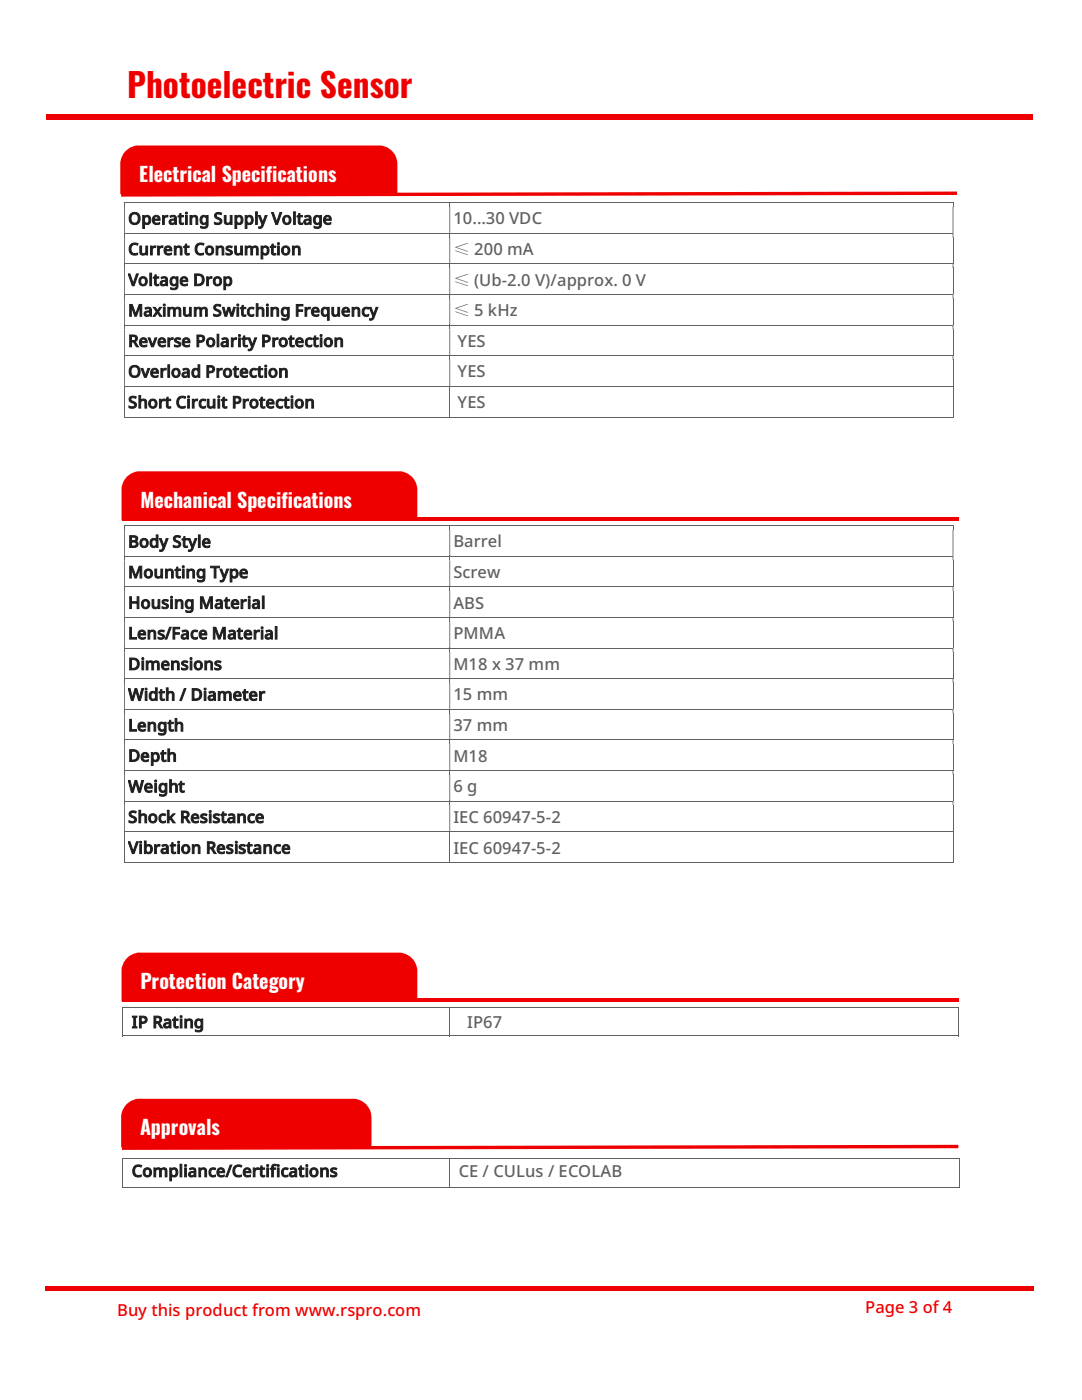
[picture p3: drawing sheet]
<svg xmlns="http://www.w3.org/2000/svg" width="216mm" height="279mm" viewBox="0 0 216 279" stroke-linecap="round" stroke-linejoin="round" font-family="sans-serif">
<g fill="#ef0000">
<path d="M9.1 22.8h196.9v1.1h-196.9z"/>
<path d="M9.1 256.7h197.2v.9h-197.2z"/>
</g>
<path d="M20.9 257.9h111.1v8.7h-111.1z" fill="#fff"/>
<path d="M24.8 40.4h.1v.9h-.1z" fill-rule="evenodd" fill="#5f625f"/>
<path d="M24.9 40.5h64.8" fill="none" stroke="#5f625f" stroke-width=".2"/>
<path d="M89.7 40.4h.1v.9h-.1z" fill-rule="evenodd" fill="#5f625f"/>
<path d="M89.8 40.5h100.3" fill="none" stroke="#5f625f" stroke-width=".2"/>
<g fill="#5f625f">
<path d="M190.1 40.4h.1v.9h-.1z" fill-rule="evenodd"/>
<path d="M24.8 41.3h.1v5.2h-.1zM89.7 41.3h.1v5.2h-.1zM190.1 41.3h.1v5.2h-.1z" fill-rule="evenodd"/>
</g>
<path d="M24.8 46.5h.1v.8h-.1z" fill="#5f625f"/>
<path d="M24.9 46.5h64.8" fill="none" stroke="#5f625f" stroke-width=".2"/>
<path d="M89.7 46.5h.1v.8h-.1z" fill="#5f625f"/>
<path d="M89.8 46.5h100.3" fill="none" stroke="#5f625f" stroke-width=".2"/>
<path d="M190.1 46.5h.1v.8h-.1zM24.8 47.3h.1v5.3h-.1zM89.7 47.3h.1v5.3h-.1z" fill-rule="evenodd" fill="#5f625f"/>
<path d="M190.2 47.3v5.3" fill="none" stroke="#5f625f" stroke-width=".2"/>
<path d="M24.8 52.6h.1v.9h-.1z" fill="#5f625f"/>
<path d="M24.9 52.7h64.8" fill="none" stroke="#5f625f" stroke-width=".2"/>
<path d="M89.7 52.6h.1v.9h-.1z" fill="#5f625f"/>
<path d="M89.8 52.7h100.3" fill="none" stroke="#5f625f" stroke-width=".2"/>
<path d="M190.1 52.6h.1v.9h-.1zM24.8 53.5h.1v5.2h-.1zM89.7 53.5h.1v5.2h-.1z" fill-rule="evenodd" fill="#5f625f"/>
<path d="M190.2 53.5v5.2" fill="none" stroke="#5f625f" stroke-width=".2"/>
<path d="M24.8 58.7h.1v.9h-.1z" fill="#5f625f"/>
<path d="M24.9 58.8h64.8" fill="none" stroke="#5f625f" stroke-width=".2"/>
<path d="M89.7 58.7h.1v.9h-.1z" fill="#5f625f"/>
<path d="M89.8 58.8h100.3" fill="none" stroke="#5f625f" stroke-width=".2"/>
<path d="M190.1 58.7h.1v.9h-.1zM24.8 59.6h.1v5.2h-.1zM89.7 59.6h.1v5.2h-.1z" fill-rule="evenodd" fill="#5f625f"/>
<path d="M190.2 59.6v5.2" fill="none" stroke="#5f625f" stroke-width=".2"/>
<path d="M24.8 64.8h.1v.9h-.1z" fill="#5f625f"/>
<path d="M24.9 64.9h64.8" fill="none" stroke="#5f625f" stroke-width=".2"/>
<path d="M89.7 64.8h.1v.9h-.1z" fill="#5f625f"/>
<path d="M89.8 64.9h100.3" fill="none" stroke="#5f625f" stroke-width=".2"/>
<path d="M190.1 64.8h.1v.9h-.1zM24.8 65.7h.1v5.2h-.1zM89.7 65.7h.1v5.2h-.1z" fill-rule="evenodd" fill="#5f625f"/>
<path d="M190.2 65.7v5.2" fill="none" stroke="#5f625f" stroke-width=".2"/>
<path d="M24.8 70.9h.1v.9h-.1z" fill="#5f625f"/>
<path d="M24.9 71h64.8" fill="none" stroke="#5f625f" stroke-width=".2"/>
<path d="M89.7 70.9h.1v.9h-.1z" fill="#5f625f"/>
<path d="M89.8 71h100.3" fill="none" stroke="#5f625f" stroke-width=".2"/>
<path d="M190.1 70.9h.1v.9h-.1zM24.8 71.8h.1v5.2h-.1zM89.7 71.8h.1v5.2h-.1z" fill-rule="evenodd" fill="#5f625f"/>
<path d="M190.2 71.8v5.2" fill="none" stroke="#5f625f" stroke-width=".2"/>
<path d="M24.8 77h.1v.9h-.1z" fill="#5f625f"/>
<path d="M24.9 77.1h64.8" fill="none" stroke="#5f625f" stroke-width=".2"/>
<path d="M89.7 77h.1v.9h-.1z" fill="#5f625f"/>
<path d="M89.8 77.1h100.3" fill="none" stroke="#5f625f" stroke-width=".2"/>
<path d="M190.1 77h.1v.9h-.1z" fill="#5f625f"/>
<path d="M24.8 77.9v5.4M89.7 77.9v5.4M190.2 77.9v5.4M24.8 83.2h64.9M89.8 83.2h100.3" fill="none" stroke="#5f625f" stroke-width=".2"/>
<path d="M190.1 83.1h.1v.2h-.1z" fill="#5f625f"/>
<path d="M24.8 104.9h.1v.8h-.1z" fill-rule="evenodd" fill="#5f625f"/>
<path d="M24.9 104.9h64.8" fill="none" stroke="#5f625f" stroke-width=".2"/>
<path d="M89.7 104.9h.1v.8h-.1z" fill-rule="evenodd" fill="#5f625f"/>
<path d="M89.8 104.9h100.3" fill="none" stroke="#5f625f" stroke-width=".2"/>
<g fill="#5f625f">
<path d="M190.1 104.9h.1v.8h-.1z" fill-rule="evenodd"/>
<path d="M24.8 105.7h.1v5.2h-.1zM89.7 105.7h.1v5.2h-.1zM190.1 105.7h.1v5.2h-.1z" fill-rule="evenodd"/>
</g>
<path d="M24.8 110.9h.1v.9h-.1z" fill="#5f625f"/>
<path d="M24.9 111h64.8" fill="none" stroke="#5f625f" stroke-width=".2"/>
<path d="M89.7 110.9h.1v.9h-.1z" fill="#5f625f"/>
<path d="M89.8 111h100.3" fill="none" stroke="#5f625f" stroke-width=".2"/>
<path d="M190.1 110.9h.1v.9h-.1zM24.8 111.8h.1v5.3h-.1zM89.7 111.8h.1v5.3h-.1z" fill-rule="evenodd" fill="#5f625f"/>
<path d="M190.2 111.8v5.3" fill="none" stroke="#5f625f" stroke-width=".2"/>
<path d="M24.8 117.1h.1v.8h-.1z" fill="#5f625f"/>
<path d="M24.9 117.1h64.8" fill="none" stroke="#5f625f" stroke-width=".2"/>
<path d="M89.7 117.1h.1v.8h-.1z" fill="#5f625f"/>
<path d="M89.8 117.1h100.3" fill="none" stroke="#5f625f" stroke-width=".2"/>
<path d="M190.1 117.1h.1v.8h-.1zM24.8 117.9h.1v5.2h-.1zM89.7 117.9h.1v5.2h-.1z" fill-rule="evenodd" fill="#5f625f"/>
<path d="M190.2 117.9v5.2" fill="none" stroke="#5f625f" stroke-width=".2"/>
<path d="M24.8 123.1h.1v.9h-.1z" fill="#5f625f"/>
<path d="M24.9 123.2h64.8" fill="none" stroke="#5f625f" stroke-width=".2"/>
<path d="M89.7 123.1h.1v.9h-.1z" fill="#5f625f"/>
<path d="M89.8 123.2h100.3" fill="none" stroke="#5f625f" stroke-width=".2"/>
<path d="M190.1 123.1h.1v.9h-.1zM24.8 124h.1v5.3h-.1zM89.7 124h.1v5.3h-.1z" fill-rule="evenodd" fill="#5f625f"/>
<path d="M190.2 124v5.3" fill="none" stroke="#5f625f" stroke-width=".2"/>
<path d="M24.8 129.3h.1v.8h-.1z" fill="#5f625f"/>
<path d="M24.9 129.3h64.8" fill="none" stroke="#5f625f" stroke-width=".2"/>
<path d="M89.7 129.3h.1v.8h-.1z" fill="#5f625f"/>
<path d="M89.8 129.3h100.3" fill="none" stroke="#5f625f" stroke-width=".2"/>
<path d="M190.1 129.3h.1v.8h-.1zM24.8 130.1h.1v5.3h-.1zM89.7 130.1h.1v5.3h-.1z" fill-rule="evenodd" fill="#5f625f"/>
<path d="M190.2 130.1v5.3" fill="none" stroke="#5f625f" stroke-width=".2"/>
<path d="M24.8 135.4h.1v.8h-.1z" fill="#5f625f"/>
<path d="M24.9 135.4h64.8" fill="none" stroke="#5f625f" stroke-width=".2"/>
<path d="M89.7 135.4h.1v.8h-.1z" fill="#5f625f"/>
<path d="M89.8 135.4h100.3" fill="none" stroke="#5f625f" stroke-width=".2"/>
<path d="M190.1 135.4h.1v.8h-.1zM24.8 136.2h.1v5.3h-.1zM89.7 136.2h.1v5.3h-.1z" fill-rule="evenodd" fill="#5f625f"/>
<path d="M190.2 136.2v5.3" fill="none" stroke="#5f625f" stroke-width=".2"/>
<path d="M24.8 141.5h.1v.9h-.1z" fill="#5f625f"/>
<path d="M24.9 141.6h64.8" fill="none" stroke="#5f625f" stroke-width=".2"/>
<path d="M89.7 141.5h.1v.9h-.1z" fill="#5f625f"/>
<path d="M89.8 141.6h100.3" fill="none" stroke="#5f625f" stroke-width=".2"/>
<path d="M190.1 141.5h.1v.9h-.1zM24.8 142.4h.1v5.2h-.1zM89.7 142.4h.1v5.2h-.1z" fill-rule="evenodd" fill="#5f625f"/>
<path d="M190.2 142.4v5.2" fill="none" stroke="#5f625f" stroke-width=".2"/>
<path d="M24.8 147.6h.1v.9h-.1z" fill="#5f625f"/>
<path d="M24.9 147.7h64.8" fill="none" stroke="#5f625f" stroke-width=".2"/>
<path d="M89.7 147.6h.1v.9h-.1z" fill="#5f625f"/>
<path d="M89.8 147.7h100.3" fill="none" stroke="#5f625f" stroke-width=".2"/>
<path d="M190.1 147.6h.1v.9h-.1zM24.8 148.5h.1v5.2h-.1zM89.7 148.5h.1v5.2h-.1z" fill-rule="evenodd" fill="#5f625f"/>
<path d="M190.2 148.5v5.2" fill="none" stroke="#5f625f" stroke-width=".2"/>
<path d="M24.8 153.7h.1v.9h-.1z" fill="#5f625f"/>
<path d="M24.9 153.8h64.8" fill="none" stroke="#5f625f" stroke-width=".2"/>
<path d="M89.7 153.7h.1v.9h-.1z" fill="#5f625f"/>
<path d="M89.8 153.8h100.3" fill="none" stroke="#5f625f" stroke-width=".2"/>
<path d="M190.1 153.7h.1v.9h-.1zM24.8 154.6h.1v5.2h-.1zM89.7 154.6h.1v5.2h-.1z" fill-rule="evenodd" fill="#5f625f"/>
<path d="M190.2 154.6v5.2" fill="none" stroke="#5f625f" stroke-width=".2"/>
<path d="M24.8 159.8h.1v.9h-.1z" fill="#5f625f"/>
<path d="M24.9 159.9h64.8" fill="none" stroke="#5f625f" stroke-width=".2"/>
<path d="M89.7 159.8h.1v.9h-.1z" fill="#5f625f"/>
<path d="M89.8 159.9h100.3" fill="none" stroke="#5f625f" stroke-width=".2"/>
<path d="M190.1 159.8h.1v.9h-.1zM24.8 160.7h.1v5.2h-.1zM89.7 160.7h.1v5.2h-.1z" fill-rule="evenodd" fill="#5f625f"/>
<path d="M190.2 160.7v5.2" fill="none" stroke="#5f625f" stroke-width=".2"/>
<path d="M24.8 165.9h.1v.9h-.1z" fill="#5f625f"/>
<path d="M24.9 166h64.8" fill="none" stroke="#5f625f" stroke-width=".2"/>
<path d="M89.7 165.9h.1v.9h-.1z" fill="#5f625f"/>
<path d="M89.8 166h100.3" fill="none" stroke="#5f625f" stroke-width=".2"/>
<path d="M190.1 165.9h.1v.9h-.1z" fill="#5f625f"/>
<path d="M24.8 172.1h64.9M24.8 166.8v5.4M89.7 166.8v5.4M89.8 172.1h100.3M190.2 166.8v5.4" fill="none" stroke="#5f625f" stroke-width=".2"/>
<path d="M190.1 172h.1v.2h-.1z" fill="#5f625f"/>
<path d="M24.4 201h166.8" fill="none" stroke="#5f625f" stroke-width=".2"/>
<path d="M191.2 200.9l.1 .1z" fill="#5f625f"/>
<path d="M24.4 206.8h65.3M24.5 201v5.8M89.7 201v5.8M89.8 206.8h101.4M191.2 201v5.8" fill="none" stroke="#5f625f" stroke-width=".2"/>
<path d="M191.2 206.7h.1v.1h-.1z" fill="#5f625f"/>
<path d="M24.4 231.3h167" fill="none" stroke="#5f625f" stroke-width=".2"/>
<path d="M191.4 231.2h.2v.2h-.2z" fill="#5f625f"/>
<path d="M24.4 236.9h65.3M24.5 231.4v5.6M89.7 231.4v5.6M89.8 236.9h101.6M191.5 231.4v5.6" fill="none" stroke="#5f625f" stroke-width=".2"/>
<path d="M191.4 236.8h.2v.2h-.2z" fill="#5f625f"/>
<g fill="#ef0000">
<path d="M25.2 30.2a3.6 3.6 0 0 1 2.5-1h47.9a3.5 3.5 0 0 1 3.5 3.6v5.8h-54.9v-5.8a3.5 3.5 0 0 1 1-2.6z" fill-rule="evenodd"/>
<path d="M25.5 95.3a3.5 3.5 0 0 1 2.5-1.1h51.5a3.6 3.6 0 0 1 3.6 3.6v5.8h-58.7v-5.8a3.5 3.5 0 0 1 1.1-2.5z" fill-rule="evenodd"/>
<path d="M25.4 220.5a3.6 3.6 0 0 1 2.5-1h42.5a3.6 3.6 0 0 1 3.6 3.5v5.8h-49.7v-5.8a3.5 3.5 0 0 1 1.1-2.5z" fill-rule="evenodd"/>
<path d="M25.5 191.3a3.5 3.5 0 0 1 2.5-1h51.5a3.6 3.6 0 0 1 3.6 3.5v5.9h-58.7v-5.9a3.6 3.6 0 0 1 1.1-2.5z" fill-rule="evenodd"/>
</g>
<g fill="#ef0000">
<path d="M24.2 38.6l166.8-.4v.7l-166.8 .3z"/>
<path d="M24.4 103.3h166.9v.6h-166.9z"/>
<path d="M24.3 228.8l166.9-.3v.7l-166.9 .3z"/>
<path d="M24.4 199.3h166.9v.7h-166.9z"/>
<path d="M25.1 30.1a3.9 3.9 0 0 1 2.6-1.1h47.9a3.7 3.7 0 0 1 3.7 3.8v5.9h-55.3v-5.9a3.7 3.7 0 0 1 1.1-2.7zM25.3 30.4l-.7 1-.3 1v6.2l-.1-.2h54.9l-.1 .2v-6.2l-.2-.6-.2-.7-.6-.7-.8-.6-.9-.4-48.6-.1a3.7 3.7 0 0 0-2.4 1.1z"/>
<path d="M25.3 95.1a3.9 3.9 0 0 1 2.7-1h51.5a3.7 3.7 0 0 1 3.8 3.7v6h-59v-6a3.9 3.9 0 0 1 1-2.7zM25.8 95.2l-.8 .9-.4 1v6.5l-.2-.2h58.7l-.2 .2v-6.2l-.5-1.5a3.3 3.3 0 0 0-2.9-1.5h-51.9l-1 .3z"/>
<path d="M25.3 220.3a3.9 3.9 0 0 1 2.6-1h42.5a3.7 3.7 0 0 1 3.7 3.7v6h-49.9v-6a3.7 3.7 0 0 1 1.1-2.7zM25.5 220.6l-.7 1.1-.3 .9v6.2l-.2-.2h49.7l-.2 .2v-5.8l-.2-1-.2-.6-.8-1-.6-.4-.9-.3-43.2-.1a3.2 3.2 0 0 0-2.4 1z"/>
<path d="M25.3 191.2a3.7 3.7 0 0 1 2.7-1.1h51.5a3.8 3.8 0 0 1 3.8 3.7v6.1h-59v-6.1a3.9 3.9 0 0 1 1-2.6zM25.8 191.2a3.4 3.4 0 0 0-1.2 2.6v5.9l-.2-.2h58.7l-.2 .2v-6.2l-.1-.7-.8-1.4-.8-.6-1-.3h-52.6l-1 .2z"/>
</g>
<text font-size="6.6" fill="#ef0000" x="25.3" y="19.6">Photoelectric Sensor</text>
<g font-size="4" fill="#fff">
<text x="27.8" y="36.4">Electrical Specifications</text>
<text x="28" y="101.4">Mechanical Specifications</text>
<text x="28" y="197.4">Protection Category</text>
<text x="27.9" y="226.6">Approvals</text>
</g>
<g font-size="3.3" fill="#1f1f1f">
<text x="25.6" y="44.8">Operating Supply Voltage</text>
<text x="25.6" y="50.9">Current Consumption</text>
<text x="25.6" y="57">Voltage Drop</text>
<text x="25.6" y="63.1">Maximum Switching Frequency</text>
<text x="25.6" y="69.2">Reverse Polarity Protection</text>
<text x="25.6" y="75.3">Overload Protection</text>
<text x="25.6" y="81.5">Short Circuit Protection</text>
<text x="25.6" y="109.3">Body Style</text>
<text x="25.6" y="115.4">Mounting Type</text>
<text x="25.6" y="121.5">Housing Material</text>
<text x="25.6" y="127.5">Lens/Face Material</text>
<text x="25.6" y="133.7">Dimensions</text>
<text x="25.6" y="139.8">Width / Diameter</text>
<text x="25.6" y="145.9">Length</text>
<text x="25.6" y="152">Depth</text>
<text x="25.6" y="158.1">Weight</text>
<text x="25.6" y="164.2">Shock Resistance</text>
<text x="25.6" y="170.3">Vibration Resistance</text>
<text x="26.3" y="205.1">IP Rating</text>
<text x="26.3" y="234.9">Compliance/Certifications</text>
</g>
<g font-size="3.3" fill="#5f625f">
<text x="90.5" y="44.8">10...30 VDC</text>
<text x="90.5" y="50.9">≤ 200 mA</text>
<text x="90.5" y="57">≤ (Ub-2.0 V)/approx. 0 V</text>
<text x="90.5" y="63.1">≤ 5 kHz</text>
<text x="91.3" y="69.2">YES</text>
<text x="91.3" y="75.3">YES</text>
<text x="91.3" y="81.5">YES</text>
<text x="90.5" y="109.3">Barrel</text>
<text x="90.5" y="115.4">Screw</text>
<text x="90.5" y="121.5">ABS</text>
<text x="90.5" y="127.5">PMMA</text>
<text x="90.5" y="133.7">M18 x 37 mm</text>
<text x="90.5" y="139.8">15 mm</text>
<text x="90.5" y="145.9">37 mm</text>
<text x="90.5" y="152">M18</text>
<text x="90.5" y="158.1">6 g</text>
<text x="90.5" y="164.2">IEC 60947-5-2</text>
<text x="90.5" y="170.3">IEC 60947-5-2</text>
<text x="93.2" y="205.1">IP67</text>
<text x="91.5" y="234.9">CE / CULus / ECOLAB</text>
</g>
<g font-size="3.3" fill="#ef0000">
<text x="23.4" y="262.7">Buy this product from www.rspro.com</text>
<text x="172.6" y="262">Page 3 of 4</text>
</g>
</svg>
